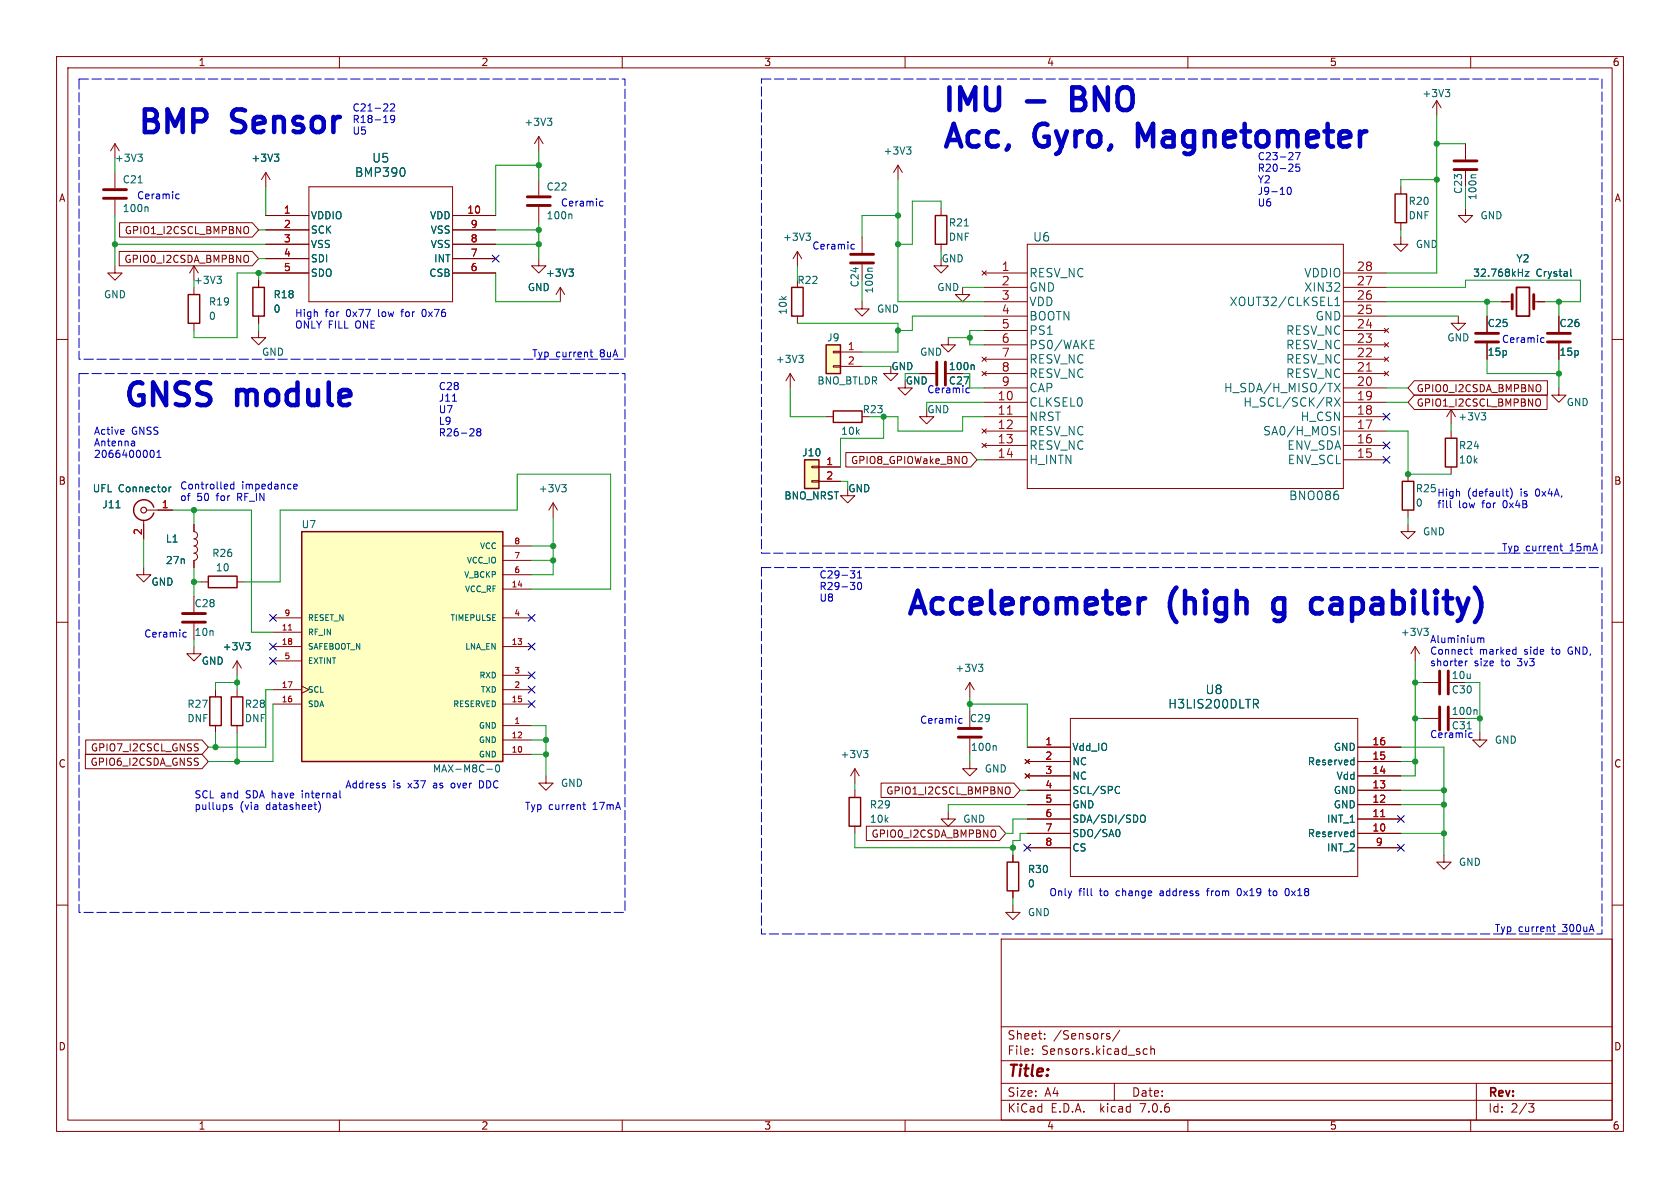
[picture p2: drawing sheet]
<svg xmlns="http://www.w3.org/2000/svg" width="297mm" height="210mm" viewBox="0 0 297 210" stroke-linecap="round" stroke-linejoin="round" font-family="sans-serif">
<g fill="none" stroke="#840000" stroke-width=".18">
<path d="M10 10h277v190h-277zM12 12h273v186h-273zM60 10v2M110 10v2M160 10v2M210 10v2M254 17.8l-.8 1.3M254 17.8v2.5M254 17.8l.8 1.3M260 10v2M20.3 25.4l-.7 1.3M20.3 25.4v2.5"/>
<path d="M20.3 30.5v2.8M20.3 35.3v2.8M20.3 25.4l.8 1.3M21.1 39.4h23.5l1.1 1.2-1.1 1.3h-23.5zM47 38.1h7.6M47 30.5l-.8 1.3M47 30.5v2.5M47 30.5l.8 1.3M54.6 33h25.4v20.3h-25.4zM80 38.1h7.6M95.2 24.1l-.7 1.3M95.2 24.1v2.6"/>
<path d="M95.2 31.8v2.7M95.2 36.6v2.8M95.2 24.1l.8 1.3M158.7 29.2l-.7 1.3M158.7 29.2v2.6M158.7 29.2l.8 1.3M166.4 36.8v1.3M247.6 33v1.3M247.6 39.4v1.2M259.1 36.8v1.3h-1.3l1.3 1.3 1.2-1.3h-1.2M259.1 25.4v2.8M259.1 30.2v2.8"/>
<path d="M10 60h2M20.3 47v1.3h1.3l-1.3 1.2-1.3-1.2h1.3M21.1 44.4h23.5l1.1 1.3-1.1 1.3h-23.5zM34.3 47v2.5M34.3 50.8v1.3M34.3 57.2v1.2M34.3 47l-.8 1.3M34.3 47l.8 1.3M43.6 40l.2 .1a.81 .81 0 0 1-.2 1.2M43.8 45.2a.9 .9 0 0 1 0 1.1M45.7 58.4v1.3h1.3l-1.3 1.3-1.3-1.3h1.3M45.7 49.5v1.3"/>
<path d="M45.7 55.9v1.3M47 40.6h7.6M47 43.2h7.6M47 45.7h7.6M47 48.3h7.6M80 40.6h7.6M80 43.2h7.6M80 45.7h7.6M80 48.3h7.6M95.2 45.7v1.3h1.3l-1.3 1.3-1.2-1.3h1.2M99.1 50.8l-.8 1.3M99.1 50.8v2.5"/>
<path d="M99.1 50.8l.7 1.3M141 44.5v2.5M141 55.9v1.3M141 44.5l-.8 1.2M141 44.5l.7 1.2M152.4 53.3v1.3h-1.3l1.3 1.3 1.3-1.3h-1.3M152.4 41.9v2.8M152.4 46.7v2.8M166.4 45.7v1.3h-1.3l1.3 1.3 1.2-1.3h-1.2M166.4 43.2v1.3M167.6 59.7v1.3h-1.2l1.2 1.2 1.3-1.2h-1.3M170.2 50.8v1.3h-1.3l1.3 1.2 1.2-1.2h-1.2"/>
<path d="M173.6 47.9l.8 .7M174 53.3h7.6M174 48.3h7.6M174 50.8h7.6M174 58.4h7.6M174 55.9h7.6M174.4 47.9l-.8 .7M181.6 43.2h55.9v43.2h-55.9zM237.5 53.3h7.6M237.5 48.3h7.6M237.5 50.8h7.6M237.5 58.4h7.6"/>
<path d="M237.5 55.9h7.6M244.7 58l.8 .8M245.5 58l-.8 .8M247.6 41.9v1.3h-1.2l1.2 1.3 1.3-1.3h-1.3M257.8 55.9v1.3h1.3l-1.3 1.2-1.3-1.2h1.3M262.9 55.9v2.8M265.4 53.3h1.9M271.1 53.3h1.9M275.6 55.9v2.8M285 60h2M139.7 66l-.8 1.3M139.7 66v2.6"/>
<path d="M139.7 66l.8 1.3M146 73.7h1.3M147.3 64.6h1.3v.3h-1.3zM147.3 62.1h1.3v.3h-1.3zM148.6 62.2h3.8M148.6 64.8h3.8M157.5 64.8v1.2h-1.3l1.3 1.3 1.2-1.3h-1.2M160 67.3v1.3h-1.3l1.3 1.3 1.3-1.3h-1.3M162.6 66h2.8M163.8 72.4v1.3h-1.2l1.2 1.2 1.3-1.2h-1.3M173.6 75.8l.8 .8M173.6 78.4l.8 .7"/>
<path d="M173.6 63.1l.8 .8M173.6 65.7l.8 .7M174 71.1h7.6M174 73.7h7.6M174 76.2h7.6M174 78.7h7.6M174 68.6h7.6M174 66h7.6M174 63.5h7.6M174 61h7.6M174.4 75.8l-.8 .8M174.4 78.4l-.8 .7"/>
<path d="M174.4 63.1l-.8 .8M174.4 65.7l-.8 .7M237.5 71.1h7.6M237.5 73.7h7.6M237.5 76.2h7.6M237.5 78.7h7.6M237.5 68.6h7.6M237.5 66h7.6M237.5 63.5h7.6M237.5 61h7.6M244.7 65.7l.8 .7M244.7 63.1l.8 .8"/>
<path d="M244.7 60.6l.8 .7M245.5 65.7l-.8 .7M245.5 63.1l-.8 .8M245.5 60.6l-.8 .7M250 67.3h23.6v2.6h-23.6l-1.1-1.3zM250 69.8h23.5v2.6h-23.5l-1.1-1.3zM256.5 72.4v2.5M256.5 76.2v1.3M256.5 72.4l-.7 1.3M256.5 72.4l.8 1.3M262.9 60.7v2.8M272 70.5l.2 .1a.81 .81 0 0 1-.2 1.2"/>
<path d="M272.2 68a.9 .9 0 0 1 0 1.2M275.6 68.6v1.3h-1.3l1.3 1.2 1.3-1.2h-1.3M275.6 60.7v2.8M25.4 91.9v3.4M25.9 90.2h4.6M34.3 92.7v1.3a.64 .64 0 0 1 .6 .6 .64 .64 0 0 1-.6 .7 .64 .64 0 0 1 .6 .6 .64 .64 0 0 1-.6 .6 .64 .64 0 0 1 .6 .7 .64 .64 0 0 1-.6 .6 .64 .64 0 0 1 .6 .6 .64 .64 0 0 1-.6 .7v1.2M88.9 99.1h5.1M88.9 96.5h5.1M97.8 88.9l-.8 1.3M97.8 88.9v2.5M97.8 88.9l.8 1.3M143.5 85h1.3v.2h-1.3z"/>
<path d="M143.5 82.4h1.3v.3h-1.3zM144.8 82.6h3.8M144.8 85.1h3.8M149.5 80h22.1l1.1 1.3-1.1 1.3h-22.1zM149.9 86.4v1.2h-1.3l1.3 1.3 1.2-1.3h-1.2M174 81.3h7.6M237.5 81.3h7.6M248.9 92.7v1.3h-1.3l1.3 1.3 1.3-1.3h-1.3M248.9 83.8v1.3M248.9 90.2v1.2M256.5 82.6v1.2M10 110h2"/>
<path d="M25.4 100.3v1.3h-1.3l1.3 1.3 1.3-1.3h-1.3M34.3 114.3v1.3h-1.3l1.3 1.2 1.3-1.2h-1.3M34.3 105.4v2.8M34.3 110.2v2.8M35.6 102.9h1.2M41.9 102.9h1.3M41.9 116.8v2.6M41.9 116.8l-.8 1.3M41.9 116.8l.8 1.3M48.3 111.8h5M48.3 114.3h5M48.3 109.2h5"/>
<path d="M48.3 116.8h5M88.9 114.3h5.1M88.9 104.1h5.1M88.9 119.4h5.1M88.9 109.2h5.1M88.9 101.6h5.1M250.2 114.3l-.8 1.3M250.2 114.3v2.5M250.2 114.3l.8 1.3M285 110h2M15.1 133.3h20.6l1.1 1.3-1.1 1.3h-20.6zM15.2 130.8h20.5l1.1 1.3-1.1 1.3h-20.5z"/>
<path d="M38.1 121.9v1.3M38.1 128.3v1.2M41.9 121.9v1.3M41.9 128.3v1.2M48.3 124.5h5M48.3 121.9h5M53.3 121.3l1.3 .6-1.3 .7M88.9 128.3h5.1M88.9 133.4h5.1M88.9 130.8h5.1M88.9 124.5h5.1M88.9 121.9h5.1"/>
<path d="M96.5 137.2v1.2h-1.3l1.3 1.3 1.3-1.3h-1.3M151.1 135.9l-.7 1.3M151.1 135.9v2.5M151.1 139.7v1.3M151.1 135.9l.8 1.3M155.8 138.4h23.4l1.1 1.3-1.1 1.3h-23.4zM171.4 134.6v1.3h-1.2l1.2 1.3 1.3-1.3h-1.3M171.4 120.7l-.7 1.2M171.4 120.7v2.5M171.4 125.7v2.8M171.4 130.6v2.8M171.4 120.7l.8 1.2"/>
<path d="M178.3 139.1l.1 .1a.81 .81 0 0 1-.1 1.2M181.2 134.2l.8 .8M181.2 136.8l.8 .7M181.6 132.1h7.6M181.6 139.7h7.6M181.6 137.2h7.6M181.6 134.6h7.6M182 134.2l-.8 .8M182 136.8l-.8 .7M189.2 127h50.8v27.9h-50.8zM240 132.1h7.6M240 139.7h7.6"/>
<path d="M240 137.2h7.6M240 134.6h7.6M251.5 127h2.8M251.5 120.7h2.8M261.6 129.5v1.3h-1.3l1.3 1.3 1.3-1.3h-1.3M10 160h2M151.1 146.1v1.2M153.2 146h23.5l1.1 1.3-1.1 1.3h-23.5zM167.6 143.5v1.3h-1.2l1.2 1.3 1.3-1.3h-1.3M175.8 146.8a.9 .9 0 0 1 0 1.1M179.1 151.1v1.3M179.1 157.5v1.3"/>
<path d="M181.6 147.3h7.6M181.6 144.8h7.6M181.6 142.2h7.6M181.6 149.9h7.6M240 147.3h7.6M240 144.8h7.6M240 142.2h7.6M240 149.9h7.6M255.3 151.1v1.3h-1.3l1.3 1.3 1.2-1.3h-1.2M285 160h2M177 166h108v32h-108zM179.1 160v1.3h-1.3l1.3 1.3 1.2-1.3h-1.2"/>
<path d="M60 198v2M110 198v2M160 198v2M177 194.5h108M177 191.5h108M177 187.5h108M177 181.5h108M182.5 186.3v.1M182.5 185.5v.1M184.7 183.6v.1M184.7 182.8v.1M195.8 183.2l.4 .1v.2l-.2 .2h-.3"/>
<path d="M195.8 182.7l.4 .1M197 191.5v3M198 182.1l-1.3 2M202.2 186.3l.2 .1 .4-.1M202.8 185.5l-.4-.1-.2 .1M203.5 185.5l.2-.1 .3 .1 .1 .9M203.5 184.9v1.5M210 198v2M260 198v2M261 191.5v6.5M270.2 195.1h1l-.5 .6 .4 .1 .1 .5-.3 .3h-.4"/>
</g>
<g fill="none" stroke="#840000" stroke-width=".25">
<path d="M165.4 38.1h2v5.1h-2zM246.6 34.3h2.1v5.1h-2.1zM33.3 52.1h2v5.1h-2zM44.7 50.8h2v5.1h-2zM140 50.8h2v5.1h-2zM146 61h2.6v5h-2.6zM147.3 72.6h5.1v2.1h-5.1zM255.5 77.5h2.1v5.1h-2.1zM27.2 89.7a1.81 1.81 0 0 0-2.8-1 1.81 1.81 0 0 0 0 2.9 1.81 1.81 0 0 0 2.8-.9M53.3 94h35.6v40.6h-35.6zM142.2 81.3h2.6v5.1h-2.6zM247.9 85.1h2v5.1h-2z"/>
<path d="M36.8 101.9h5.1v2h-5.1zM37.1 123.2h2v5.1h-2zM40.9 123.2h2v5.1h-2zM150.1 141h2v5.1h-2zM178.1 152.4h2v5.1h-2z"/>
</g>
<g fill="none" stroke="#840000" stroke-width=".51">
<path d="M18.3 35.1h4.1M18.3 33.5h4.1M93.2 36.3h4.1M93.2 34.8h4.1M257 28.4h4.1M257 30h4.1M150.4 45h4M150.4 46.5h4M260.9 58.9h4M267.3 52.1v2.5M271.1 52.1v2.5M273.6 58.9h4"/>
<path d="M165.6 64v4.1M167.1 64v4.1M260.9 60.5h4M273.6 60.5h4M32.3 110h4M32.3 108.5h4M254.5 118.6v4.1M256 118.6v4.1M169.4 128.8h4.1M169.4 130.3h4.1M254.5 125v4M256 125v4"/>
</g>
<g fill="none" stroke="#006464" stroke-width=".18">
<path d="M255.5 15.8h.8l-.4 .5M256.1 16.3l.2 .2v.3l-.2 .3M24.4 27.2h.8l-.5 .5M24.4 32.3h.7M24.9 27.7l.3 .3v.3l-.3 .2M26 36.6l.2 .1v.7M48.5 27.2h.8l-.4 .5M49 27.7l.3 .3v.3l-.3 .2M71.4 29.8l.2 .4-.2 .8M96.8 20.9h.7l-.4 .5M97.3 21.4l.2 .2v.3l-.2 .3M100.9 37.8l.2 .2v.7"/>
<path d="M160.3 26h.7l-.4 .5M160.8 26.5l.2 .2v.3l-.2 .2M170.5 39.9h.7M260.9 30.9h-.6l-.2 .2M38.3 48.8h.8l-.4 .5M38.9 49.3l.2 .3v.3l-.2 .2M100.6 47.6h.8l-.5 .5M101.1 48.1l.3 .2v.3l-.3 .2M142.5 41.2h.8l-.5 .5M143 41.7l.3 .2-.1 .5M154.2 47.4h-.6l-.2 .2M234.9 54h.7"/>
<path d="M236 54h.9M236 53l.4-.5v1.5M269.6 48h.7l-.7 .8h.7M277.7 47.6v1.1l.2 .1M141.2 62.8h.8l-.4 .5M141.8 63.3l.2 .2v.3l-.2 .3M172 64.5l.2 .2v.6M192.7 60.9h.5M192.7 61.6h.8M192.7 60.1h.8M235.9 70.3l1 1.5M235.9 67.8l1 1.5"/>
<path d="M236.8 75.4v1.5M236.9 70.3l-1 1.5M236.9 67.8l-1 1.5M261.9 73h.7l-.4 .5M262.4 73.5l.2 .2v.3l-.2 .2M20.5 89.8h.7M29.9 86.1v.8M30.2 86.1l-.3 .2M99.3 85.7h.8l-.4 .5M99.8 86.2l.3 .2v.3l-.3 .2M236.6 87.5v.7M43.4 113.6h.8l-.4 .5"/>
<path d="M44 114.1l.2 .2v.3l-.2 .3M173 117.4h.7l-.4 .5M173.5 117.9l.2 .2v.3l-.2 .3M86.1 136h1M87.7 135.3l.2-.1a.68 .68 0 0 1 .4 .6 .68 .68 0 0 1-.4 .7l-.2-.2-.1-.3zM152.6 132.7h.8l-.4 .4M153.2 133.1l.2 .3v.3l-.2 .2M175.9 131.8l.2 .2v.7M197.6 139l.3 .1M221.6 123.6h.6l.3 .3-.2 .5h-.7M222 124.4l.5 .8M239 134.4h.4"/>
<path d="M239.4 135.1l-.4 .1M239.4 133.9v1.3M259.4 128.8h.7M260.9 125.5l.2 .1v.7M197.7 146.6a.79 .79 0 0 1 0 1.3M197.9 140.2l-.3 .1M201.7 144.3l.2-.2a.43 .43 0 0 1 .6 .4v.4a.42 .42 0 0 1-.5 .5 .42 .42 0 0 1-.4-.5zM239 147.1h.4M239.4 146.6v1.3M239.4 147.8l-.4 .1"/>
</g>
<g fill="#ffffc2" stroke="#ffffc2" stroke-width=".18">
<path d="M142.2 81.3h2.6v5.1h-2.6z"/>
<path d="M146 61h2.6v5h-2.6z"/>
<path d="M53.3 94h35.6v40.6h-35.6z"/>
</g>
<path d="M178.1 73.2h.8M241.6 65.6h.8M51 111.4h.6M244.1 144.4h.7" fill="none" stroke="#a90000" stroke-width=".18"/>
<circle cx="25.4" cy="90.2" r=".51" fill="none" stroke="#840000" stroke-width=".2"/>
<path d="M268.1 50.8h2.3v5.1h-2.3z" fill="none" stroke="#840000" stroke-width=".3"/>
<g fill="none" stroke="#0000c2" stroke-width=".18">
<path d="M69 18.5l.5-.1 .3 .3-.8 .9h.8M31.3 34.3l.4 .1M31.7 35.1h-.4M69.8 20.9l-.3 .3h-.2l-.3-.3 .2-.4 .3-.1 .2 .1a.84 .84 0 0 1-.3 1.2h-.2M106.2 35.6h.4M106.6 36.4h-.4M227.7 33.2l.2-.1a.68 .68 0 0 1 .4 .6 .68 .68 0 0 1-.4 .7l-.2-.1-.1-.4zM229.1 29v.6M229.7 29.6l.1 .1-.1 .5-.2 .1-.4-.1M74.8 54.8l-.2 .4 .2 .7M150.7 43.2l.3 .1M151 44h-.3"/>
<path d="M272.6 59.7l.4 .1M21.9 76v.2l-.6 .2M23.6 78l.2 .2v.6M23.8 78.8h-.4M23.8 78.3h-.4M26.6 79.8l.2-.2a.68 .68 0 0 1 .5 .6 .68 .68 0 0 1-.5 .7l-.2-.3M27.7 80l.4-.4v1.3M80 70.9h.7M84.5 76.3l-.2-.2 .2-.3h.3l.2 .2-.2 .3M84.5 76.3l-.2 .3v.2l.2 .3h.3l.2-.3v-.2l-.2-.3M84.5 76.3h.3M104.3 62.2h.5"/>
<path d="M104.5 61.8v1.1l.3 .2M171.4 69.4h-.4M273 60.5h-.4M27.7 80.9h.8M41.3 85.2v1.2M41.3 85.7l-.3-.1-.3 .2 .2 .6h.4M51.9 86l.6-.1v-.2l-.4-.1-.2 .2 .1 .6h.5M256.4 88.5v1.1l.2 .2M266.2 86.9h.5M266.4 87.5l.3 .2M267 86.3a1.47 1.47 0 0 1 0 1.8M275.8 96.5h.4"/>
<path d="M275.9 96.1v1.1l.3 .2M32.6 111.8h.3M32.9 112.6h-.3M150.3 100.9h.8l-.4 .5 .3 .1 .1 .4-.2 .3h-.4M151.6 102.2h.7M151.6 101.3l.4-.4v1.3M151.7 103.1l.2-.1a.68 .68 0 0 1 .4 .6 .68 .68 0 0 1-.4 .6l-.2-.1-.1-.4zM259.1 116.8v.9M259.4 116.8l-.3 .3M259.8 114.8h.5M260 114.4v1.1l.3 .2M261.4 112.8l.4 .1"/>
<path d="M261.8 112.9l.2-.1h.3v.8M261.8 112.9v.7M267.9 114.8l.1 .1M268 114.4v1.3M268 115.6l-.1 .1M68 138.9l.1 .1-.1 .3M68 138.4l.1 .1M85.1 138h-.3v1.3h.3M169.7 127l.4 .1M170.1 127.8l-.4 .1M259.9 129.5l.4 .1M260.3 130.3l-.4 .1"/>
<path d="M41 142.3l-.3-.1-.1 .2v.2l.4 .1v.3h-.4M56.3 141.7a1.47 1.47 0 0 1 0 1.9M60.1 140.9l.2 .2M103 142.2h.5M103.2 141.8v1.1l.3 .2M192.9 157.1v1.1l.2 .1M213.3 157.5h.5M213.5 157.1v1.2M219.1 157.1a.68 .68 0 0 0-.4 .6 .68 .68 0 0 0 .4 .6M224.2 157.5h.5M224.4 157.1v1.1l.3 .1M227.4 157.1h.1a.68 .68 0 0 1 .4 .6 .68 .68 0 0 1-.4 .6h-.1"/>
<path d="M274.5 163.8h.5M274.7 163.4v1.1l.3 .2"/>
</g>
<path d="M189.6 17.4h1.3M190.9 15.4h-1.3v4h1.5M202.5 24.7l-1.3-2.8v4M201.3 105.8v2.6M202.5 105.8a1.02 1.02 0 0 0-1.2 .7M225.3 106.2l-.2 .3v1.2l.2 .4M232 108.1l.5 .3h.8l.4-.2M233.7 106l-.4-.2h-.8l-.5 .4" fill="none" stroke="#0000c2" stroke-width=".8"/>
<path d="M14 14h96.5v49.5h-96.5v-49.5M134.6 14h148.6v83.8h-148.6v-83.8M14 66h96.5v95.3h-96.5v-95.3M134.6 100.3h148.6v64.8h-148.6v-64.8" fill="none" stroke="#0000c2" stroke-width=".18" stroke-dasharray="1.7 .6"/>
<g fill="none" stroke="#009600" stroke-width=".18">
<path d="M20.3 27.9v2.6M20.3 38.1v8.9M47 33v5.1M95.2 29.2h-7.6v8.9M95.2 26.7v5.1M95.2 39.4v6.3M158.7 31.8v21.5h15.3M158.7 38.1h-6.3v3.8M166.4 36.8v-1.2h-5.1v7.6h-2.6M254 20.3v28h-8.9M254 31.8h-6.4v1.2M254 25.4h5.1"/>
<path d="M259.1 33v3.8M20.3 43.2h26.7M45.7 40.6h1.3M45.7 45.7h1.3M45.7 48.3v1.2M45.7 57.2v1.2M47 48.3h-5.1v11.4h-7.6v-1.3M87.6 40.6h7.6M87.6 48.3v5h11.5M87.6 43.2h7.6M141 57.2h17.7v5h-6.3M141 47v2.5"/>
<path d="M152.4 49.5v3.8M166.4 44.5v1.2M167.6 59.7h3.8M170.2 50.8h3.8M174 55.9h-12.7v2.5h-2.6M174 58.4h-2.6v2.6h2.6M245.1 53.3h20.3M245.1 50.8h14v-1.3h20.3v3.8h-6.4M245.1 55.9h12.7M247.6 40.6v1.3M262.9 53.3v2.6M275.6 53.3v2.6"/>
<path d="M139.7 68.6v5.1h6.3M152.4 64.8h5.1M162.6 66h-2.6v1.3M171.4 66v2.6h2.6M174 73.7h-3.8v2.5h-11.5v-2.5h-2.5v3.8h-7.6v5.1M174 71.1h-10.2v1.3M245.1 76.2h3.8v7.6h7.6M245.1 68.6h3.8M245.1 71.1h3.8M256.5 74.9v1.3M262.9 63.5v2.5h12.7M275.6 63.5v5.1"/>
<path d="M25.4 95.3v5M30.5 90.2h13.9v21.6h3.9M34.3 90.2v2.5M94 96.5h3.8M94 99.1h3.8M97.8 91.4v10.2h-3.8M148.6 85.1h1.3v1.3M172.7 81.3h1.3M248.9 91.4v1.3M34.3 100.3v5.1M34.3 113v1.3M34.3 102.9h1.3"/>
<path d="M41.9 119.4v2.5M43.2 102.9h6.3v-12.7h41.9v-6.4h16.5v20.3h-13.9M250.2 116.8v20.4h-2.6M38.1 129.5v2.6M41.9 129.5v5.1M41.9 120.7h-3.8v1.2M48.3 121.9h-1.3v10.2h-10.2M48.3 124.5v10.1h-11.5M94 128.3h2.5v8.9M94 130.8h2.5M94 133.4h2.5M151.1 138.4v1.3"/>
<path d="M171.4 123.2v2.5M171.4 133.4v1.2M171.4 124.5h10.2v7.6M180.3 139.7h1.3M247.6 134.6h2.6M247.6 132.1h7.7v19M247.6 139.7h7.7M250.2 127h1.3M250.2 120.7h1.3M259.1 127h2.5M259.1 120.7h2.5v8.8M151.1 147.3v2.6h28"/>
<path d="M179.1 158.8v1.2M181.6 144.8h-2.5v2.5h-1.3M181.6 147.3h-1.3v1.3h-1.2v2.5M181.6 142.2h-14v1.3M247.6 147.3h7.7M247.6 142.2h7.7"/>
</g>
<g fill="none" stroke="#000084" stroke-width=".18">
<path d="M87 45.1l1.2 1.2M88.2 45.1l-1.2 1.2M244.5 73.1l1.2 1.2M244.5 78.1l1.2 1.2M245.7 73.1l-1.2 1.2M245.7 78.1l-1.2 1.2M244.5 80.7l1.2 1.2M245.7 80.7l-1.2 1.2M47.7 116.2l1.2 1.2M47.7 113.7l1.2 1.2M47.7 108.6l1.2 1.2M48.9 116.2l-1.2 1.2"/>
<path d="M48.9 113.7l-1.2 1.2M48.9 108.6l-1.2 1.2M93.4 108.6l1.2 1.2M93.4 118.8l1.2 1.2M93.4 113.7l1.2 1.2M94.6 108.6l-1.2 1.2M94.6 118.8l-1.2 1.2M94.6 113.7l-1.2 1.2M93.4 123.9l1.2 1.2M93.4 121.3l1.2 1.2M94.6 123.9l-1.2 1.2M94.6 121.3l-1.2 1.2"/>
<path d="M181 149.3l1.2 1.2M182.2 149.3l-1.2 1.2M247 149.3l1.3 1.2M247 144.2l1.3 1.2M248.3 149.3l-1.3 1.2M248.3 144.2l-1.3 1.2"/>
</g>
<g fill="#009600" stroke="#009600" stroke-width=".18">
<circle cx="96.5" cy="133.4" r=".46"/>
<circle cx="96.5" cy="130.8" r=".46"/>
<circle cx="38.1" cy="132.1" r=".46"/>
<circle cx="34.3" cy="90.2" r=".46"/>
<circle cx="34.3" cy="102.9" r=".46"/>
<circle cx="41.9" cy="120.7" r=".46"/>
<circle cx="45.7" cy="48.3" r=".46"/>
<circle cx="20.3" cy="43.2" r=".46"/>
<circle cx="97.8" cy="96.5" r=".46"/>
<circle cx="97.8" cy="99.1" r=".46"/>
<circle cx="41.9" cy="134.6" r=".46"/>
<circle cx="95.2" cy="29.2" r=".46"/>
<circle cx="95.2" cy="40.6" r=".46"/>
<circle cx="95.2" cy="43.2" r=".46"/>
<circle cx="158.7" cy="38.1" r=".46"/>
<circle cx="158.7" cy="43.2" r=".46"/>
<circle cx="158.7" cy="58.4" r=".46"/>
<circle cx="156.2" cy="73.7" r=".46"/>
<circle cx="171.4" cy="59.7" r=".46"/>
<circle cx="250.2" cy="134.6" r=".46"/>
<circle cx="250.2" cy="120.7" r=".46"/>
<circle cx="250.2" cy="127" r=".46"/>
<circle cx="255.3" cy="142.2" r=".46"/>
<circle cx="255.3" cy="139.7" r=".46"/>
<circle cx="255.3" cy="147.3" r=".46"/>
<circle cx="248.9" cy="83.8" r=".46"/>
<circle cx="261.6" cy="127" r=".46"/>
<circle cx="171.4" cy="124.5" r=".46"/>
<circle cx="179.1" cy="149.9" r=".46"/>
<circle cx="262.9" cy="53.3" r=".46"/>
<circle cx="275.6" cy="53.3" r=".46"/>
<circle cx="275.6" cy="66" r=".46"/>
<circle cx="254" cy="25.4" r=".46"/>
<circle cx="254" cy="31.8" r=".46"/>
</g>
<g font-size="5.6" fill="#0000c2">
<text x="24.1" y="23.9">BMP</text>
<text x="41.3" y="23.9">Sensor</text>
<text x="166.4" y="20">IMU</text>
<text x="181.7" y="20">-</text>
<text x="191.3" y="20">BNO</text>
<text x="166.4" y="26.4">Acc,</text>
<text x="183.2" y="26.4">Gyro,</text>
<text x="202.9" y="26.4">Magnetometer</text>
<text x="21.6" y="72.1">GNSS</text>
<text x="42" y="72.1">module</text>
<text x="160" y="109">Accelerometer</text>
<text x="207" y="109">(high</text>
<text x="227" y="109">g</text>
<text x="235.3" y="109">capability)</text>
</g>
<text font-size="2.8" fill="#840000" x="178" y="190.9">Title:</text>
<g font-size="2.1" fill="#006464">
<text x="65.7" y="28.9">U5</text>
<text x="62.7" y="31.5">BMP390</text>
<text x="182.5" y="42.9">U6</text>
<text x="181.9" y="49.2">RESV_NC</text>
<text x="181.9" y="51.8">GND</text>
<text x="230.5" y="49.2">VDDIO</text>
<text x="230.5" y="51.8">XIN32</text>
<text x="181.9" y="54.3">VDD</text>
<text x="181.9" y="56.9">BOOTN</text>
<text x="181.9" y="59.4">PS1</text>
<text x="217.3" y="54.3">XOUT32/CLKSEL1</text>
<text x="227.3" y="59.4">RESV_NC</text>
<text x="232.5" y="56.9">GND</text>
<text x="181.9" y="61.9">PS0/WAKE</text>
<text x="181.9" y="64.5">RESV_NC</text>
<text x="227.3" y="64.5">RESV_NC</text>
<text x="227.3" y="61.9">RESV_NC</text>
<text x="181.9" y="67">RESV_NC</text>
<text x="181.9" y="69.6">CAP</text>
<text x="216.3" y="69.6">H_SDA/H_MISO/TX</text>
<text x="227.3" y="67">RESV_NC</text>
<text x="181.9" y="72.1">CLKSEL0</text>
<text x="181.9" y="74.6">NRST</text>
<text x="181.9" y="77.2">RESV_NC</text>
<text x="219.7" y="72.1">H_SCL/SCK/RX</text>
<text x="223.2" y="77.2">SA0/H_MOSI</text>
<text x="229.9" y="74.6">H_CSN</text>
<text x="181.9" y="79.7">RESV_NC</text>
<text x="181.9" y="82.3">H_INTN</text>
<text x="227.5" y="79.7">ENV_SDA</text>
<text x="227.6" y="82.3">ENV_SCL</text>
<text x="227.8" y="88.6">BNO086</text>
<text x="206.4" y="125.5">H3LIS200DLTR</text>
<text x="213" y="122.9">U8</text>
</g>
<g font-size="2.1" fill="#a90000">
<text x="177" y="48">1</text>
<text x="177" y="50.5">2</text>
<text x="177" y="53.1">3</text>
<text x="239.8" y="53.1">26</text>
<text x="239.8" y="50.5">27</text>
<text x="239.8" y="48">28</text>
<text x="177" y="55.6">4</text>
<text x="177" y="58.2">5</text>
<text x="239.8" y="58.2">24</text>
<text x="239.8" y="55.6">25</text>
<text x="177" y="60.7">6</text>
<text x="177" y="63.2">7</text>
<text x="177" y="65.8">8</text>
<text x="239.8" y="65.8">21</text>
<text x="239.8" y="63.2">22</text>
<text x="239.8" y="60.7">23</text>
<text x="176.3" y="70.9">10</text>
<text x="177" y="68.3">9</text>
<text x="239.8" y="70.9">19</text>
<text x="239.8" y="68.3">20</text>
<text x="176.3" y="73.4">11</text>
<text x="176.3" y="75.9">12</text>
<text x="239.8" y="75.9">17</text>
<text x="239.8" y="73.4">18</text>
<text x="176.3" y="78.5">13</text>
<text x="176.3" y="81">14</text>
<text x="239.8" y="81">15</text>
<text x="239.8" y="78.5">16</text>
</g>
<g font-size="2.1" fill="#840000">
<text x="178" y="184">Sheet:</text>
<text x="186.2" y="184">/Sensors/</text>
<text x="178" y="186.7">File:</text>
<text x="184.1" y="186.7">Sensors.kicad_sch</text>
<text x="178" y="196.9">KiCad</text>
<text x="178" y="194.1">Size:</text>
<text x="184.7" y="194.1">A4</text>
<text x="185.7" y="196.9">E.D.A.</text>
<text x="194.6" y="196.9">kicad</text>
<text x="200" y="194.1">Date:</text>
<text x="201.8" y="196.9">7.0.6</text>
<text x="263" y="194.3">Rev:</text>
<text x="263" y="196.9">Id:</text>
<text x="267.1" y="196.9">2/3</text>
</g>
<g font-size="1.8" fill="#840000">
<text x="35" y="11.9">1</text>
<text x="85" y="11.9">2</text>
<text x="135" y="11.9">3</text>
<text x="185" y="11.9">4</text>
<text x="235" y="11.9">5</text>
<text x="285" y="11.9">6</text>
<text x="10.3" y="35.9">A</text>
<text x="285.3" y="35.9">A</text>
<text x="22" y="41.6">GPIO1_I2CSCL_BMPBNO</text>
<text x="21.9" y="46.7">GPIO0_I2CSDA_BMPBNO</text>
<text x="167.6" y="65.6">100n</text>
<text x="250.3" y="69.5">GPIO0_I2CSDA_BMPBNO</text>
<text x="250.3" y="72.1">GPIO1_I2CSCL_BMPBNO</text>
<text x="150.3" y="82.2">GPIO8_GPIOWake_BNO</text>
<text x="10.3" y="85.9">B</text>
<text x="285.3" y="85.9">B</text>
<text x="10.3" y="135.9">C</text>
<text x="15.9" y="135.6">GPIO6_I2CSDA_GNSS</text>
<text x="16" y="133">GPIO7_I2CSCL_GNSS</text>
<text x="285.3" y="135.9">C</text>
<text x="156.6" y="140.7">GPIO1_I2CSCL_BMPBNO</text>
<text x="154" y="148.3">GPIO0_I2CSDA_BMPBNO</text>
<text x="10.3" y="185.9">D</text>
<text x="285.3" y="185.9">D</text>
<text x="35" y="199.9">1</text>
<text x="85" y="199.9">2</text>
<text x="135" y="199.9">3</text>
<text x="185" y="199.9">4</text>
<text x="235" y="199.9">5</text>
<text x="285" y="199.9">6</text>
</g>
<g font-size="1.8" fill="#006464">
<text x="251.4" y="17.4">+3V3</text>
<text x="92.6" y="22.5">+3V3</text>
<text x="20.2" y="28.8">+3V3</text>
<text x="44.3" y="28.8">+3V3</text>
<text x="156.1" y="27.5">+3V3</text>
<text x="21.6" y="32.6">C21</text>
<text x="96.5" y="33.9">C22</text>
<text x="258.7" y="34.4" transform="rotate(-90 258.7 34.4)">C23</text>
<text x="261.2" y="35.5" transform="rotate(-90 261.2 35.5)">100n</text>
<text x="21.6" y="37.7">100n</text>
<text x="54.9" y="39">VDDIO</text>
<text x="54.9" y="41.5">SCK</text>
<text x="75.9" y="39">VDD</text>
<text x="76" y="41.5">VSS</text>
<text x="96.5" y="39">100n</text>
<text x="167.6" y="40.2">R21</text>
<text x="248.9" y="39">DNF</text>
<text x="248.9" y="36.4">R20</text>
<text x="261.6" y="39">GND</text>
<text x="54.9" y="44">VSS</text>
<text x="54.9" y="46.6">SDI</text>
<text x="76" y="44">VSS</text>
<text x="76.6" y="46.6">INT</text>
<text x="138.3" y="42.8">+3V3</text>
<text x="166.4" y="46.6">GND</text>
<text x="167.6" y="42.8">DNF</text>
<text x="250.2" y="44">GND</text>
<text x="268" y="46.6">Y2</text>
<text x="18.3" y="52.9">GND</text>
<text x="48.3" y="52.9">R18</text>
<text x="54.9" y="49.1">SDO</text>
<text x="75.8" y="49.1">CSB</text>
<text x="93.2" y="51.7">GND</text>
<text x="96.4" y="49.1">+3V3</text>
<text x="140.9" y="50.4">R22</text>
<text x="152" y="50.9" transform="rotate(-90 152 50.9)">C24</text>
<text x="154.5" y="52" transform="rotate(-90 154.5 52)">100n</text>
<text x="165.6" y="51.7">GND</text>
<text x="260.3" y="49.1">32.768kHz</text>
<text x="271.5" y="49.1">Crystal</text>
<text x="36.8" y="56.7">0</text>
<text x="36.8" y="54.2">R19</text>
<text x="48.3" y="55.5">0</text>
<text x="139.3" y="55.7" transform="rotate(-90 139.3 55.7)">10k</text>
<text x="154.9" y="55.5">GND</text>
<text x="262.9" y="58">C25</text>
<text x="275.6" y="58">C26</text>
<text x="46.2" y="63.1">GND</text>
<text x="137.1" y="64.4">+3V3</text>
<text x="146.1" y="60.6">J9</text>
<text x="157.5" y="65.6">GND</text>
<text x="162.6" y="63.1">GND</text>
<text x="255.8" y="60.6">GND</text>
<text x="262.9" y="63.1">15p</text>
<text x="275.6" y="63.1">15p</text>
<text x="144.4" y="68.2">BNO_BTLDR</text>
<text x="160" y="68.2">GND</text>
<text x="167.6" y="68.2">C27</text>
<text x="276.9" y="72">GND</text>
<text x="148.6" y="77.1">10k</text>
<text x="163.8" y="73.3">GND</text>
<text x="257.7" y="74.5">+3V3</text>
<text x="141.7" y="80.9">J10</text>
<text x="257.8" y="79.6">R24</text>
<text x="257.8" y="82.1">10k</text>
<text x="16.3" y="87.2">UFL</text>
<text x="20.9" y="87.2">Connector</text>
<text x="95.1" y="87.2">+3V3</text>
<text x="138.6" y="88.5">BNO_NRST</text>
<text x="149.9" y="87.2">GND</text>
<text x="250.2" y="89.8">0</text>
<text x="250.2" y="87.2">R25</text>
<text x="18" y="90.1">J11</text>
<text x="53.2" y="93.6">U7</text>
<text x="251.5" y="94.8">GND</text>
<text x="29.2" y="96.1">L1</text>
<text x="29.2" y="99.9">27n</text>
<text x="37.4" y="98.7">R26</text>
<text x="38.1" y="101.2">10</text>
<text x="26.7" y="103.7">GND</text>
<text x="34.3" y="107.5">C28</text>
<text x="34.3" y="112.6">10n</text>
<text x="247.5" y="112.6">+3V3</text>
<text x="35.6" y="117.7">GND</text>
<text x="39.3" y="115.2">+3V3</text>
<text x="168.8" y="119">+3V3</text>
<text x="33" y="125.3">R27</text>
<text x="43.2" y="125.3">R28</text>
<text x="256.6" y="122.8">C30</text>
<text x="256.6" y="120.2">10u</text>
<text x="33" y="127.9">DNF</text>
<text x="43.2" y="127.9">DNF</text>
<text x="171.4" y="127.9">C29</text>
<text x="256.6" y="126.6">100n</text>
<text x="264.2" y="131.7">GND</text>
<text x="76.4" y="136.8">MAX-M8C-0</text>
<text x="148.5" y="134.2">+3V3</text>
<text x="171.5" y="132.9">100n</text>
<text x="174" y="136.8">GND</text>
<text x="189.5" y="132.9">Vdd_IO</text>
<text x="189.5" y="135.5">NC</text>
<text x="231.1" y="135.5">Reserved</text>
<text x="235.7" y="132.9">GND</text>
<text x="99.1" y="139.3">GND</text>
<text x="153.7" y="143.1">R29</text>
<text x="189.5" y="138">NC</text>
<text x="189.5" y="140.6">SCL/SPC</text>
<text x="189.5" y="143.1">GND</text>
<text x="235.7" y="143.1">GND</text>
<text x="235.7" y="140.6">GND</text>
<text x="236.2" y="138">Vdd</text>
<text x="153.7" y="145.6">10k</text>
<text x="170.2" y="145.6">GND</text>
<text x="189.5" y="145.6">SDA/SDI/SDO</text>
<text x="189.5" y="148.2">SDO/SA0</text>
<text x="231.1" y="148.2">Reserved</text>
<text x="234.5" y="145.6">INT_1</text>
<text x="181.6" y="154.5">R30</text>
<text x="189.5" y="150.7">CS</text>
<text x="234.5" y="150.7">INT_2</text>
<text x="257.8" y="153.3">GND</text>
<text x="181.6" y="157.1">0</text>
<text x="181.6" y="162.2">GND</text>
</g>
<g font-size="1.8" fill="#0000c2">
<text x="62.2" y="19.8">C21-22</text>
<text x="62.2" y="21.8">R18-19</text>
<text x="62.2" y="23.9">U5</text>
<text x="222.2" y="28.4">C23-27</text>
<text x="24.1" y="35.3">Ceramic</text>
<text x="222.2" y="30.4">R20-25</text>
<text x="222.2" y="32.5">Y2</text>
<text x="222.2" y="34.5">J9-10</text>
<text x="99.1" y="36.6">Ceramic</text>
<text x="222.2" y="36.6">U6</text>
<text x="143.5" y="44.2">Ceramic</text>
<text x="52.1" y="56.1">High</text>
<text x="52.1" y="58.2">ONLY FILL</text>
<text x="57.5" y="56.1">for</text>
<text x="61.3" y="56.1">0x77</text>
<text x="62.9" y="58.2">ONE</text>
<text x="67.1" y="56.1">low</text>
<text x="71.4" y="56.1">for</text>
<text x="75.3" y="56.1">0x76</text>
<text x="94" y="63.3">Typ</text>
<text x="98.2" y="63.3">current</text>
<text x="106.2" y="63.3">8uA</text>
<text x="265.4" y="60.7">Ceramic</text>
<text x="77.5" y="69">C28</text>
<text x="77.5" y="71.1">J11</text>
<text x="163.8" y="69.6">Ceramic</text>
<text x="16.5" y="76.9">Active</text>
<text x="23.2" y="76.9">GNSS</text>
<text x="77.5" y="73.1">U7</text>
<text x="77.5" y="75.2">L9</text>
<text x="77.5" y="77.2">R26-28</text>
<text x="16.5" y="79">Antenna</text>
<text x="16.5" y="81">2066400001</text>
<text x="31.7" y="86.6">Controlled</text>
<text x="31.7" y="88.7">of</text>
<text x="34.8" y="88.7">50</text>
<text x="38.4" y="88.7">for</text>
<text x="42.2" y="88.7">RF_IN</text>
<text x="42.7" y="86.6">impedance</text>
<text x="254" y="87.9">High</text>
<text x="254" y="89.9">fill</text>
<text x="257.8" y="89.9">low</text>
<text x="259.4" y="87.9">(default)</text>
<text x="262.1" y="89.9">for</text>
<text x="266" y="89.9">0x4B</text>
<text x="268.9" y="87.9">is</text>
<text x="271.7" y="87.9">0x4A,</text>
<text x="265.4" y="97.5">Typ</text>
<text x="269.7" y="97.5">current</text>
<text x="277.6" y="97.5">15mA</text>
<text x="144.8" y="102.3">C29-31</text>
<text x="144.8" y="104.4">R29-30</text>
<text x="144.8" y="106.4">U8</text>
<text x="25.4" y="112.8">Ceramic</text>
<text x="252.7" y="113.8">Aluminium</text>
<text x="252.7" y="115.8">Connect</text>
<text x="252.7" y="117.9">shorter</text>
<text x="260.6" y="117.9">size</text>
<text x="261.5" y="115.8">marked</text>
<text x="265.5" y="117.9">to</text>
<text x="268.6" y="117.9">3v3</text>
<text x="269.6" y="115.8">side</text>
<text x="274.6" y="115.8">to</text>
<text x="277.7" y="115.8">GND,</text>
<text x="162.6" y="128">Ceramic</text>
<text x="252.7" y="130.6">Ceramic</text>
<text x="256.6" y="129.1">C31</text>
<text x="34.3" y="141.2">SCL and</text>
<text x="34.3" y="143.3">pullups</text>
<text x="42.4" y="143.3">(via</text>
<text x="43.6" y="141.2">SDA have</text>
<text x="47.2" y="143.3">datasheet)</text>
<text x="53.9" y="141.2">internal</text>
<text x="61" y="139.5">Address</text>
<text x="69.4" y="139.5">is</text>
<text x="72.3" y="139.5">x37</text>
<text x="76.9" y="139.5">as</text>
<text x="80.2" y="139.5">over</text>
<text x="85.4" y="139.5">DDC</text>
<text x="92.7" y="143.3">Typ</text>
<text x="97" y="143.3">current</text>
<text x="104.9" y="143.3">17mA</text>
<text x="185.4" y="158.5">Only</text>
<text x="190.7" y="158.5">fill</text>
<text x="194.5" y="158.5">to</text>
<text x="197.6" y="158.5">change</text>
<text x="205.5" y="158.5">address</text>
<text x="214.1" y="158.5">from</text>
<text x="219.6" y="158.5">0x19</text>
<text x="225.4" y="158.5">to</text>
<text x="228.5" y="158.5">0x18</text>
<text x="264.2" y="164.9">Typ</text>
<text x="268.4" y="164.9">current</text>
<text x="276.4" y="164.9">300uA</text>
</g>
<g font-size="1.8" fill="#a90000">
<text x="50.1" y="37.8">1</text>
<text x="50.1" y="40.4">2</text>
<text x="82.5" y="37.8">10</text>
<text x="83.1" y="40.4">9</text>
<text x="50.1" y="42.9">3</text>
<text x="50.1" y="45.5">4</text>
<text x="83.1" y="45.5">7</text>
<text x="83.1" y="42.9">8</text>
<text x="50.1" y="48">5</text>
<text x="83.1" y="48">6</text>
<text x="149.8" y="62">1</text>
<text x="149.8" y="64.5">2</text>
<text x="146" y="82.3">1</text>
<text x="28.5" y="89.9">1</text>
<text x="146" y="84.8">2</text>
<text x="25.1" y="94.7" transform="rotate(-90 25.1 94.7)">2</text>
<text x="184.7" y="131.8">1</text>
<text x="242.5" y="131.8">16</text>
<text x="184.7" y="134.4">2</text>
<text x="184.7" y="136.9">3</text>
<text x="242.5" y="136.9">14</text>
<text x="242.5" y="134.4">15</text>
<text x="184.7" y="139.4">4</text>
<text x="184.7" y="142">5</text>
<text x="242.5" y="142">12</text>
<text x="242.5" y="139.4">13</text>
<text x="184.7" y="144.5">6</text>
<text x="184.7" y="147.1">7</text>
<text x="184.7" y="149.6">8</text>
<text x="242.5" y="147.1">10</text>
<text x="242.5" y="144.5">11</text>
<text x="243.1" y="149.6">9</text>
</g>
<g font-size="1.8" fill="#009600">
<text x="34.2" y="50.4">+3V3</text>
<text x="152.4" y="73.3">R23</text>
</g>
<g font-size="1.4" fill="#006464">
<text x="82.4" y="99.8">VCC_IO</text>
<text x="84.7" y="97.3">VCC</text>
<text x="81.9" y="102.3">V_BCKP</text>
<text x="82.1" y="104.9">VCC_RF</text>
<text x="54.4" y="112.5">RF_IN</text>
<text x="54.4" y="110">RESET_N</text>
<text x="79.5" y="110">TIMEPULSE</text>
<text x="54.4" y="115">SAFEBOOT_N</text>
<text x="54.4" y="117.6">EXTINT</text>
<text x="82.1" y="115">LNA_EN</text>
<text x="54.4" y="125.2">SDA</text>
<text x="54.4" y="122.7">SCL</text>
<text x="80" y="125.2">RESERVED</text>
<text x="84.6" y="120.1">RXD</text>
<text x="84.9" y="122.7">TXD</text>
<text x="84.5" y="129">GND</text>
<text x="84.5" y="131.5">GND</text>
<text x="84.5" y="134.1">GND</text>
</g>
<g font-size="1.4" fill="#a90000">
<text x="90.8" y="101.3">6</text>
<text x="90.8" y="98.8">7</text>
<text x="90.8" y="96.3">8</text>
<text x="90.3" y="103.9">14</text>
<text x="49.7" y="111.5">11</text>
<text x="50.2" y="109">9</text>
<text x="90.8" y="109">4</text>
<text x="49.7" y="114">18</text>
<text x="50.2" y="116.6">5</text>
<text x="90.3" y="114">13</text>
<text x="90.8" y="119.1">3</text>
<text x="49.7" y="124.2">16</text>
<text x="49.7" y="121.7">17</text>
<text x="90.3" y="124.2">15</text>
<text x="90.8" y="121.7">2</text>
<text x="90.3" y="130.6">12</text>
<text x="90.8" y="128">1</text>
<text x="90.3" y="133.1">10</text>
</g>
</svg>
